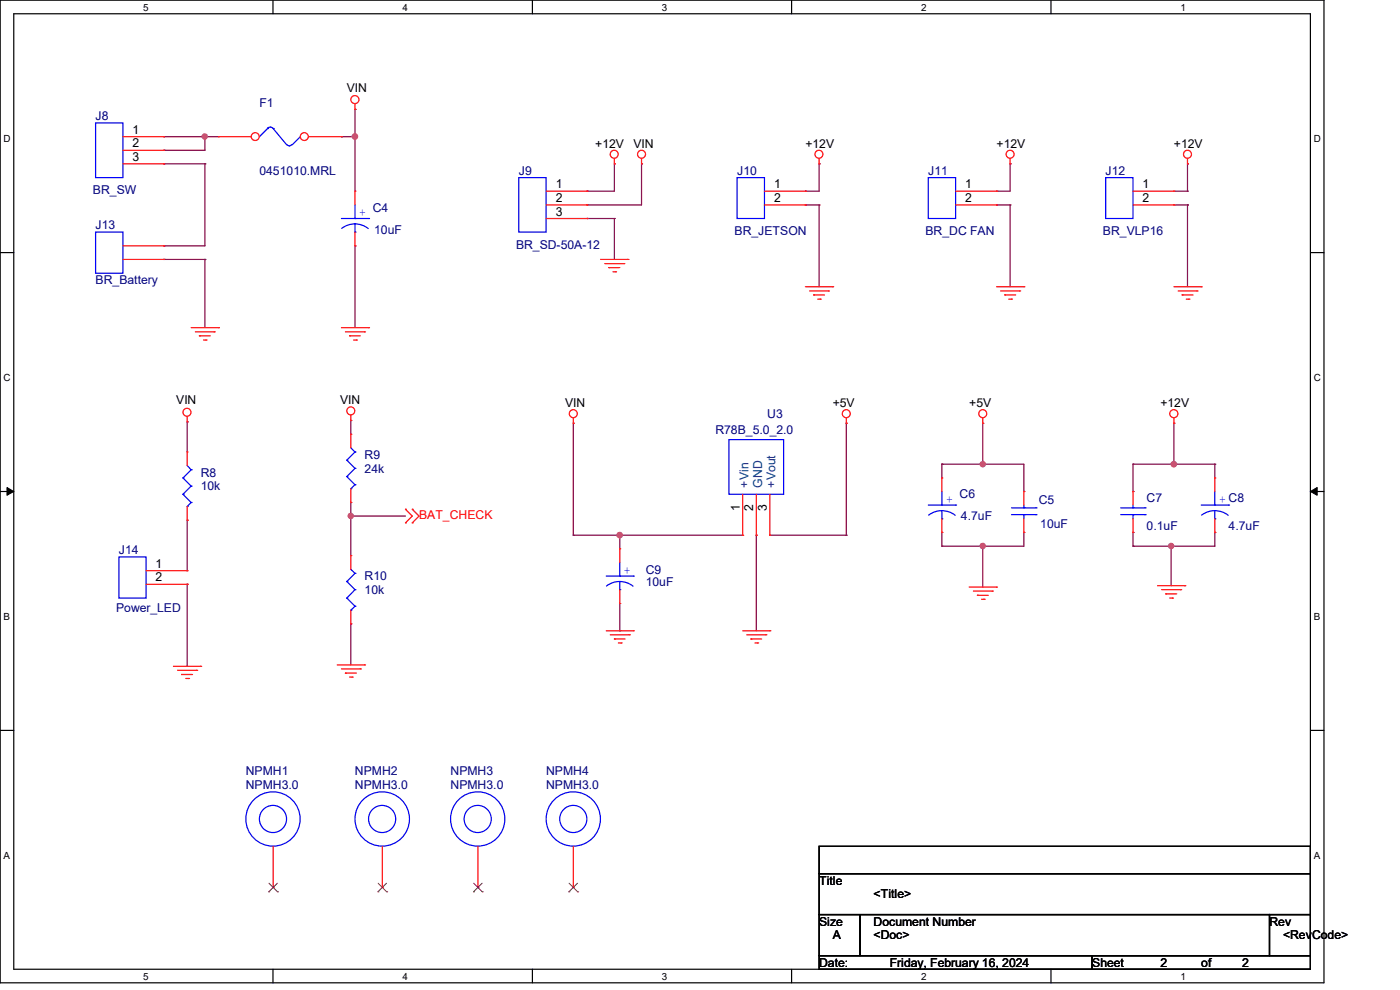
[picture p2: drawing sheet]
<svg xmlns="http://www.w3.org/2000/svg" width="297mm" height="210mm" viewBox="0 0 297 210" stroke-linecap="round" stroke-linejoin="round" font-family="sans-serif">
<path d="M0 0h280.9v208.5h-280.9zM2.9 2.9h275.1v202.7h-275.1z" fill="none" stroke="#000" stroke-width=".25"/>
<g fill="#fff">
<path d="M30.4 .3h1.1v2.4h-1.1z"/>
<path d="M30.4 205.9h1.1v2.3h-1.1z"/>
</g>
<path d="M57.9 0v2.9M57.9 205.6v2.9" fill="none" stroke="#000" stroke-width=".25"/>
<g fill="#fff">
<path d="M85.4 .3h1.1v2.4h-1.1z"/>
<path d="M85.4 205.9h1.1v2.3h-1.1z"/>
</g>
<path d="M112.9 0v2.9M112.9 205.6v2.9" fill="none" stroke="#000" stroke-width=".25"/>
<g fill="#fff">
<path d="M140.4 .3h1.2v2.4h-1.2z"/>
<path d="M140.4 205.9h1.2v2.3h-1.2z"/>
</g>
<path d="M167.9 0v2.9M167.9 205.6v2.9" fill="none" stroke="#000" stroke-width=".25"/>
<g fill="#fff">
<path d="M195.4 .3h1.2v2.4h-1.2z"/>
<path d="M195.4 205.9h1.2v2.3h-1.2z"/>
</g>
<path d="M223 0v2.9M223 205.6v2.9" fill="none" stroke="#000" stroke-width=".25"/>
<g fill="#fff">
<path d="M250.4 .3h1.2v2.4h-1.2z"/>
<path d="M250.4 205.9h1.2v2.3h-1.2z"/>
<path d="M.8 28.2h1.4v2.4h-1.4z"/>
<path d="M278.7 28.2h1.5v2.4h-1.5z"/>
<path d="M.8 78.9h1.4v2.3h-1.4z"/>
<path d="M278.7 78.9h1.5v2.3h-1.5z"/>
</g>
<path d="M0 53.6h2.9M278 53.6h2.9" fill="none" stroke="#000" stroke-width=".25"/>
<g fill="#fff">
<path d="M.8 129.6h1.3v2.3h-1.3z"/>
<path d="M278.7 129.6h1.4v2.3h-1.4z"/>
</g>
<path d="M0 104.3h2.9M278 104.3h2.9" fill="none" stroke="#000" stroke-width=".25"/>
<path d="M1.5 103.4l1.4 .9-1.4 .8zM278 104.3l1.4-.9v1.7z" fill="#000" stroke="#000" stroke-width=".21"/>
<g fill="#fff">
<path d="M.8 180.3h1.3v2.3h-1.3z"/>
<path d="M278.7 180.3h1.4v2.3h-1.4z"/>
</g>
<path d="M0 154.9h2.9M278 154.9h2.9M173.8 179.5h104.2v5.8h-104.2zM173.8 185.3h104.2v8.7h-104.2zM173.8 194h8.7v8.7h-8.7zM182.5 194h86.8v8.7h-86.8zM269.3 194h8.7v8.7h-8.7zM173.8 202.7h57.9v2.9h-57.9zM231.7 202.7h46.3v2.9h-46.3z" fill="none" stroke="#000" stroke-width=".25"/>
<g fill="none" stroke="#800040" stroke-width=".25">
<path d="M34.8 34.8h.1M34.8 31.9h.1M34.8 29h.1M34.8 34.8h8.7M34.8 29h11.6M43.5 34.8h.1M43.5 29h.1M43.5 34.8v17.4h-8.7M43.5 29v2.9h-8.7M72.4 29h.1M72.4 29h2.9M75.3 29h.1"/>
<path d="M75.3 23.2h.1M75.3 23.2v17.4M130.3 34.8h.1M130.3 34.8v5.8h-5.8M136.1 34.8h.1M136.1 34.8v8.7h-11.6M173.8 34.8h.1M173.8 34.8v5.8h-2.9M214.3 34.8h.1M214.3 34.8v5.8h-2.9M251.9 34.8h.1M251.9 34.8v5.8"/>
<path d="M34.8 52.2h.1M34.8 55h.1M34.8 55h8.7M43.5 55h.1M43.5 55v14.5M75.3 52.2h.1M75.3 52.2v17.3M124.5 40.6h.1M124.5 43.5h.1M124.5 46.4h.1M124.5 46.4h5.8M130.3 46.4h.1"/>
<path d="M130.3 46.4v8.6M170.9 40.6h.1M170.9 43.5h.1M170.9 43.5h2.9M173.8 43.5h.1M173.8 43.5v17.3M211.4 40.6h.1M211.4 43.5h.1M211.4 43.5h2.9M214.3 43.5h.1M214.3 43.5v17.3M249 40.6h2.9"/>
<path d="M249 43.5h2.9M251.9 40.6h.1M251.9 43.5h.1M251.9 43.5v17.3M39.7 89.5h.1M39.7 89.5v6.4M74.4 89.2h.1M74.4 89.2v2.9M121.6 89.8h.1M121.6 89.8v23.7M179.5 89.8h.1M179.5 89.8v23.7"/>
<path d="M199.8 98.5h.1M199.8 98.5v2.9M199.8 98.5h17.4v5.8M208.5 98.5h.1M208.5 89.8h.1M208.5 89.8v8.7M240.4 98.5h.1M240.4 98.5h17.3M240.4 98.5v5.8M249 98.5h.1M249 89.8h.1M249 89.8v8.7"/>
<path d="M257.7 98.5h.1M257.7 98.5v2.9M39.7 110.4h.1M39.7 110.4v10.7M74.4 109.5h.1M74.4 106.6h.1M74.4 106.6v11.3M74.4 109.5h11.6M121.6 113.5h.1M121.6 113.5h36M131.5 113.5h.1M131.5 113.5v2.9"/>
<path d="M160.4 113.5h.1M160.4 113.5v20.3M163.3 113.5h16.2M179.5 113.5h.1M199.8 112.9h.1M199.8 115.9h.1M199.8 112.9v3M208.5 115.9h.1M208.5 115.9v8.6M217.2 112.9h.1M217.2 104.3h.1M217.2 112.9v3h-17.4"/>
<path d="M240.4 104.3h.1M240.4 112.9h.1M240.4 115.9h.1M240.4 112.9v3M248.5 115.9h.1M248.5 115.9v8.3M257.7 112.9h.1M257.7 112.9v3h-17.3M39.7 124h.1M39.7 124v17.4M74.4 132.3h.1M74.4 132.3v8.8"/>
<path d="M131.5 133.8h.1M131.5 128v5.8"/>
</g>
<g fill="#f0f" stroke="#f0f" stroke-width=".25">
<circle cx="74.4" cy="109.5" r=".55"/>
<circle cx="208.5" cy="115.8" r=".55"/>
<circle cx="208.5" cy="98.5" r=".55"/>
<circle cx="131.5" cy="113.5" r=".57"/>
<circle cx="43.4" cy="29" r=".55"/>
<circle cx="75.3" cy="29" r=".57"/>
<circle cx="249" cy="98.5" r=".57"/>
<circle cx="248.5" cy="115.8" r=".55"/>
</g>
<g fill="none" stroke="#f00" stroke-width=".25">
<path d="M75.3 23.2h.1M75.3 22v1.2M130.3 34.8h.1M130.3 33.6v1.2M136.1 34.8h.1M136.1 33.6v1.2M173.8 34.8h.1M173.8 33.6v1.2M214.3 34.8h.1M214.3 33.6v1.2M251.9 34.8h.1M251.9 33.6v1.2"/>
<path d="M26.1 55h8.7M26.1 52.2h8.7M34.8 52.2h.1M34.8 55h.1M115.9 40.6h8.6M115.9 43.5h8.6M115.9 46.4h8.6M124.5 40.6h.1M124.5 43.5h.1M124.5 46.4h.1M127.4 55h5.8M128.3 55.9h4"/>
<path d="M129.2 56.8h.1M129.2 56.8h2.3M130 57.7h.6M130.6 57.7h.1M132.3 55.9h.1M133.2 55h.1M40.6 69.5h5.8M41.4 70.4h4.1M42.3 71.2h.1M42.3 71.2h2.3M43.2 72.1h.5M43.7 72.1h.1"/>
<path d="M45.5 70.4h.1M46.4 69.5h.1M72.4 69.5h5.8M73.3 70.4h4M74.2 71.2h.1M74.2 71.2h2.3M75 72.1h.6M75.6 72.1h.1M77.3 70.4h.1M78.2 69.5h.1M170.9 60.8h5.8M171.7 61.7h4.1"/>
<path d="M172.6 62.6h.1M172.6 62.6h2.3M173.5 63.5h.5M174 63.5h.1M175.8 61.7h.1M176.7 60.8h.1M211.4 60.8h5.8M212.3 61.7h4M213.1 62.6h.1M213.1 62.6h2.4M214 63.5h.6M214.6 63.5h.1"/>
<path d="M216.3 61.7h.1M217.2 60.8h.1M249 60.8h5.8M249.9 61.7h4.1M250.8 62.6h.1M250.8 62.6h2.3M251.7 63.5h.5M252.2 63.5h.1M254 61.7h.1M254.8 60.8h.1M39.7 89.5h.1M39.7 88.3v1.2"/>
<path d="M74.4 89.2h.1M74.4 88.1v1.1M121.6 89.8h.1M121.6 88.6v1.2M179.5 89.8h.1M179.5 88.6v1.2M208.5 89.8h.1M208.5 88.6v1.2M249 89.8h.1M249 88.6v1.2M86 110.9h.1M86 108h.1"/>
<path d="M86 108l1.5 1.5-1.5 1.4M87.5 110.9h.1M87.5 108h.1M87.5 108l1.4 1.5-1.4 1.4M157.6 113.5h.1M157.6 104.9v8.6M160.4 113.5h.1M160.4 104.9v8.6M163.3 113.5h.1M163.3 104.9v8.6M217.2 104.3h.1M217.2 112.9h.1"/>
<path d="M217.2 104.3v2.8M217.2 110.1v2.8M31 121.1h8.7M31 124h8.7M39.7 121.1h.1M39.7 124h.1M128.6 133.8h5.8M129.5 134.7h4M130.3 135.6h.1M130.3 135.6h2.3M131.2 136.4h.6M131.8 136.4h.1"/>
<path d="M133.5 134.7h.1M134.4 133.8h.1M157.6 133.8h5.7M158.4 134.7h4.1M159.3 135.6h.1M159.3 135.6h2.3M160.1 136.4h.6M160.7 136.4h.1M162.5 134.7h.1M163.3 133.8h.1M205.6 124.5h5.8M206.5 125.4h4"/>
<path d="M207.3 126.3h.1M207.3 126.3h2.4M208.2 127.1h.6M208.8 127.1h.1M210.5 125.4h.1M211.4 124.5h.1M245.6 124.2h5.8M246.4 125.1h4.1M247.3 126h.1M247.3 126h2.3M248.2 126.9h.6M248.8 126.9h.1"/>
<path d="M250.5 125.1h.1M251.4 124.2h.1M36.8 141.4h5.8M37.7 142.2h4M38.5 143.1h.1M38.5 143.1h2.4M39.4 143.9h.6M40 143.9h.1M41.7 142.2h.1M42.6 141.4h.1M71.5 141.1h5.8M72.4 141.9h4.1"/>
<path d="M73.3 142.8h.1M73.3 142.8h2.3M74.2 143.6h.5M74.7 143.6h.1M76.5 141.9h.1M77.3 141.1h.1M58 179.5v8.8M81.1 179.5v8.8M58 188.3h.1M81.1 188.3h.1"/>
<circle cx="75.3" cy="21.1" r=".86"/>
<circle cx="130.3" cy="32.7" r=".85"/>
<circle cx="136.1" cy="32.7" r=".85"/>
<circle cx="173.7" cy="32.7" r=".85"/>
<circle cx="214.3" cy="32.7" r=".85"/>
<circle cx="251.9" cy="32.7" r=".85"/>
<circle cx="39.7" cy="87.5" r=".85"/>
<circle cx="74.4" cy="87.2" r=".85"/>
<circle cx="121.6" cy="87.8" r=".85"/>
<circle cx="179.5" cy="87.8" r=".85"/>
<circle cx="208.5" cy="87.8" r=".85"/>
<circle cx="249" cy="87.8" r=".86"/>
</g>
<g fill="none" stroke="#00f" stroke-width=".25">
<path d="M56.7 27.2a.85 .85 0 0 1 1.3 .1M56.8 27.3h.1M56.8 27.3l-1.8 1.7M58 27.3h.1M58 27.3l2.8 3.4M61.9 30.7a.55 .55 0 0 1-1 0M63.7 29h.1M63.7 29l-1.7 1.7M110.1 37.7h5.8v11.5h-5.8zM20.3 49.2h5.8v8.8h-5.8zM154.6 93.3h11.6v11.6h-11.6zM25.2 118.2h5.8v8.7h-5.8z"/>
<path d="M214.6 109.2h5.2M214.6 107.7h5.2M217.2 107.7h.1M217.2 109.2h.1M217.2 107.1v.6M217.2 109.2v.9M219.8 109.2h.1M219.8 107.7h.1"/>
<circle cx="57.9" cy="173.7" r="5.8"/>
<circle cx="57.9" cy="173.7" r="2.88"/>
<circle cx="81.1" cy="173.7" r="2.88"/>
<circle cx="81.1" cy="173.7" r="5.8"/>
</g>
<path d="M57 189.2h.1M57.1 187.4l1.8 1.8M58.8 187.4l-1.8 1.8M58.9 189.2h.1M80.2 189.2h.1M80.2 187.4l1.8 1.8M82 187.4l-1.8 1.8M82 189.2h.1" fill="none" stroke="#804000" stroke-width=".21"/>
<circle cx="54.2" cy="29" r=".84" fill="#fff" stroke="#f00" stroke-width=".25"/>
<path d="M46.4 29h.1M46.4 29h6.9" fill="none" stroke="#f00" stroke-width=".25"/>
<circle cx="64.6" cy="29" r=".84" fill="#fff" stroke="#f00" stroke-width=".25"/>
<g fill="none" stroke="#f00" stroke-width=".25">
<path d="M26.1 29h8.7M26.1 31.9h8.7M26.1 34.8h8.7M34.8 29h.1M34.8 31.9h.1M34.8 34.8h.1M65.4 29h7M72.4 29h.1M75.3 40.6h.1M75.3 52.2h.1M75.3 40.6v2.9M75.3 49.2v3"/>
<path d="M162.2 40.6h8.7M162.2 43.5h8.7M170.9 40.6h.1M170.9 43.5h.1M202.7 40.6h8.7M202.7 43.5h8.7M211.4 40.6h.1M211.4 43.5h.1M240.4 40.6h8.6M240.4 43.5h8.6M249 40.6h.1M249 43.5h.1"/>
<path d="M39.7 95.9h.1M39.7 95.9v2.9M74.4 92.1h.1M74.4 92.1v2.9M39.7 110.4h.1M39.7 107.4v3M74.4 117.9h.1M74.4 106.6h.1M74.4 103.7v2.9M74.4 117.9v2.9M131.5 116.4h.1M131.5 116.4v2.9"/>
<path d="M199.8 101.4h.1M199.8 112.9h.1M199.8 101.4v2.9M199.8 110.1v2.8M240.4 104.3h.1M240.4 112.9h.1M240.4 104.3v2.8M240.4 110.1v2.8M257.7 101.4h.1M257.7 112.9h.1M257.7 101.4v2.9M257.7 110.1v2.8"/>
<path d="M74.4 132.3h.1M74.4 129.5v2.8M131.5 128h.1M131.5 125.1v2.9M101.4 179.5v8.8M121.6 179.5v8.8M101.4 188.3h.1M121.6 188.3h.1"/>
</g>
<g fill="none" stroke="#00f" stroke-width=".25">
<path d="M20.3 26.1h5.8v11.6h-5.8zM156.4 37.7h5.8v8.7h-5.8zM196.9 37.7h5.8v8.7h-5.8zM234.6 37.7h5.8v8.7h-5.8zM72.4 46.4h5.8M75.3 49.2h.1M75.3 46.4h.1M75.3 47.5l1.5 .3 1.3 .7M75.3 47.5l-1.5 .2-1.3 .8M75.3 43.5v2.9M75.3 47.5v1.7M78.2 46.4h.1"/>
<path d="M39.7 98.8l.9 .9M40.6 99.7h.1M40.6 99.7l-1.8 1.7M73.6 97.6h.1M73.6 97.6l1.7 1.8M74.4 95l.9 .9M75.3 95.9h.1M75.3 99.4h.1M75.3 95.9l-1.7 1.7M75.3 99.4l-1.7 1.7M38.8 101.4h.1M38.8 104.9h.1"/>
<path d="M38.8 101.4l1.8 1.7M38.8 104.9l1.8 1.7M39.7 107.4h.1M40.6 103.1h.1M40.6 106.6h.1M40.6 103.1l-1.8 1.8M40.6 106.6l-.9 .8M73.6 101.1h.1M73.6 101.1l1.7 1.7M74.4 103.7h.1M75.3 102.8h.1M75.3 102.8l-.9 .9"/>
<path d="M131.5 119.3v2.9M196.9 107.1h5.8M199.8 110.1h.1M199.8 107.1h.1M199.8 108.3l1.5 .3 1.3 .7M199.8 108.3l-1.5 .3-1.3 .7M199.8 104.3v2.8M199.8 108.3v1.8M202.7 107.1h.1M237.7 109.2h5.3M237.7 107.7h5.3M240.4 107.7h.1"/>
<path d="M240.4 109.2h.1M240.4 107.1v.6M240.4 109.2v.9M243 109.2h.1M243 107.7h.1M254.8 107.1h5.8M257.7 110.1h.1M257.7 107.1h.1M257.7 108.3l1.5 .3 1.4 .7M257.7 108.3l-1.5 .3-1.3 .7M257.7 104.3v2.8M257.7 108.3v1.8"/>
<path d="M260.6 107.1h.1M73.6 123.4h.1M73.6 126.9h.1M73.6 123.4l1.7 1.7M73.6 126.9l1.7 1.7M74.4 129.5h.1M74.4 120.8l.9 .8M75.3 121.6h.1M75.3 125.1h.1M75.3 128.6h.1M75.3 121.6l-1.7 1.8M75.3 125.1l-1.7 1.8"/>
<path d="M75.3 128.6l-.9 .9M128.6 122.2h5.8M131.5 125.1h.1M131.5 122.2h.1M131.5 123.4l1.5 .2 1.3 .7M131.5 123.4l-1.5 .2-1.3 .7M131.5 123.4v1.7M134.4 122.2h.1"/>
<circle cx="101.3" cy="173.7" r="5.8"/>
<circle cx="101.3" cy="173.7" r="2.88"/>
<circle cx="121.6" cy="173.7" r="5.8"/>
<circle cx="121.6" cy="173.7" r="2.88"/>
</g>
<path d="M100.5 189.2h.1M100.5 187.4l1.8 1.8M102.3 187.4l-1.8 1.8M102.3 189.2h.1M120.7 189.2h.1M120.7 187.4l1.9 1.8M122.5 187.4l-1.8 1.8M122.6 189.2h.1" fill="none" stroke="#804000" stroke-width=".21"/>
<g fill="#f0f" stroke="#f0f" stroke-width=".25">
<circle cx="74.4" cy="109.5" r=".55"/>
<circle cx="208.5" cy="115.8" r=".55"/>
<circle cx="208.5" cy="98.5" r=".55"/>
<circle cx="131.5" cy="113.5" r=".57"/>
<circle cx="43.4" cy="29" r=".55"/>
<circle cx="75.3" cy="29" r=".57"/>
<circle cx="249" cy="98.5" r=".57"/>
<circle cx="248.5" cy="115.8" r=".55"/>
</g>
<g font-size="2.6" fill="#000080">
<text x="55" y="22.6">F1</text>
<text x="20.3" y="25.5">J8</text>
<text x="19.7" y="41.1">BR_SW</text>
<text x="55" y="37.1">0451010.MRL</text>
<text x="110.1" y="37.1">J9</text>
<text x="156.4" y="37.1">J10</text>
<text x="196.9" y="37.1">J11</text>
<text x="234.6" y="37.1">J12</text>
<text x="79.1" y="44.9">C4</text>
<text x="20.3" y="48.7">J13</text>
<text x="79.4" y="49.6">10uF</text>
<text x="109.5" y="52.7">BR_SD-50A-12</text>
<text x="155.8" y="49.8">BR_JETSON</text>
<text x="196.3" y="49.8">BR_DC FAN</text>
<text x="234" y="49.8">BR_VLP16</text>
<text x="20.3" y="60.3">BR_Battery</text>
<text x="162.8" y="88.6">U3</text>
<text x="151.8" y="92.1">R78B_5.0_2.0</text>
<text x="42.6" y="101.1">R8</text>
<text x="77.3" y="97.3">R9</text>
<text x="77.3" y="100.2">24k</text>
<text x="42.6" y="104">10k</text>
<text x="203.6" y="105.7">C6</text>
<text x="220.4" y="106.9">C5</text>
<text x="243.2" y="106.6">C7</text>
<text x="203.9" y="110.4">4.7uF</text>
<text x="220.7" y="112.1">10uF</text>
<text x="243.2" y="112.4">0.1uF</text>
<text x="260.6" y="112.4">4.7uF</text>
<text x="25.2" y="117.6">J14</text>
<text x="77.3" y="123.1">R10</text>
<text x="77.3" y="126">10k</text>
<text x="137" y="121.7">C9</text>
<text x="137" y="124.2">10uF</text>
<text x="24.6" y="129.8">Power_LED</text>
<text x="52.2" y="164.5">NPMH1</text>
<text x="52.2" y="167.4">NPMH3.0</text>
<text x="75.3" y="164.5">NPMH2</text>
<text x="75.3" y="167.4">NPMH3.0</text>
<text x="95.6" y="164.5">NPMH3</text>
<text x="95.6" y="167.4">NPMH3.0</text>
<text x="115.9" y="164.5">NPMH4</text>
<text x="115.9" y="167.4">NPMH3.0</text>
</g>
<g font-size="2.6">
<text x="73.6" y="19.4">VIN</text>
<text x="28.1" y="28.4">1</text>
<text x="28.1" y="31.2">2</text>
<text x="28.1" y="34.1">3</text>
<text x="126.3" y="31.3">+12V</text>
<text x="134.4" y="31.3">VIN</text>
<text x="170.9" y="31.3">+12V</text>
<text x="211.4" y="31.3">+12V</text>
<text x="249" y="31.3">+12V</text>
<text x="117.9" y="39.9">1</text>
<text x="164.2" y="39.9">1</text>
<text x="204.8" y="39.9">1</text>
<text x="242.4" y="39.9">1</text>
<text x="117.9" y="42.8">2</text>
<text x="117.9" y="45.7">3</text>
<text x="164.2" y="42.8">2</text>
<text x="204.8" y="42.8">2</text>
<text x="242.4" y="42.8">2</text>
<text x="37.4" y="85.8">VIN</text>
<text x="72.1" y="85.8">VIN</text>
<text x="119.9" y="86.3">VIN</text>
<text x="176.7" y="86.3">+5V</text>
<text x="205.6" y="86.3">+5V</text>
<text x="246.2" y="86.3">+12V</text>
<text x="156.9" y="108.3" transform="rotate(-90 156.9 108.3)">1</text>
<text x="159.8" y="108.3" transform="rotate(-90 159.8 108.3)">2</text>
<text x="162.7" y="108.3" transform="rotate(-90 162.7 108.3)">3</text>
<text x="33" y="120.4">1</text>
<text x="33" y="123.3">2</text>
<text x="173.8" y="187.7">Title</text>
<text x="185.3" y="190.6">&lt;Title&gt;</text>
<text x="173.8" y="196.3">Size</text>
<text x="185.3" y="196.3">Document Number</text>
<text x="269.3" y="196.3">Rev</text>
<text x="176.7" y="199.3">A</text>
<text x="185.3" y="199.3">&lt;Doc&gt;</text>
<text x="272.2" y="199.3">&lt;RevCode&gt;</text>
<text x="173.8" y="205.1">Date:</text>
<text x="188.8" y="205.1">Friday, February 16, 2024</text>
<text x="231.7" y="205.1">Sheet</text>
<text x="246.2" y="205.1">2</text>
<text x="254.8" y="205.1">of</text>
<text x="263.5" y="205.1">2</text>
</g>
<g font-size="2.6" fill="#00f">
<text x="76.2" y="45.8">+</text>
<text x="200.7" y="106.6">+</text>
<text x="258.6" y="106.6">+ C8</text>
<text x="132.3" y="121.7">+</text>
</g>
<g font-size="2.6" fill="#004080">
<text x="158.8" y="103.4" transform="rotate(-90 158.8 103.4)">+Vin</text>
<text x="161.7" y="103.4" transform="rotate(-90 161.7 103.4)">GND</text>
<text x="164.5" y="103.4" transform="rotate(-90 164.5 103.4)">+Vout</text>
</g>
<text font-size="2.6" fill="#f00" x="88.9" y="110.1">BAT_CHECK</text>
<g font-size="2.1">
<text x="30.4" y="2.2">5</text>
<text x="85.4" y="2.2">4</text>
<text x="140.4" y="2.2">3</text>
<text x="195.4" y="2.2">2</text>
<text x="250.4" y="2.2">1</text>
<text x=".8" y="30.1">D</text>
<text x="278.7" y="30.1">D</text>
<text x=".8" y="80.8">C</text>
<text x="278.7" y="80.8">C</text>
<text x=".8" y="131.5">B</text>
<text x="278.7" y="131.5">B</text>
<text x=".8" y="182.2">A</text>
<text x="278.7" y="182.2">A</text>
<text x="30.4" y="207.8">5</text>
<text x="85.4" y="207.8">4</text>
<text x="140.4" y="207.8">3</text>
<text x="195.4" y="207.8">2</text>
<text x="250.4" y="207.8">1</text>
</g>
</svg>
